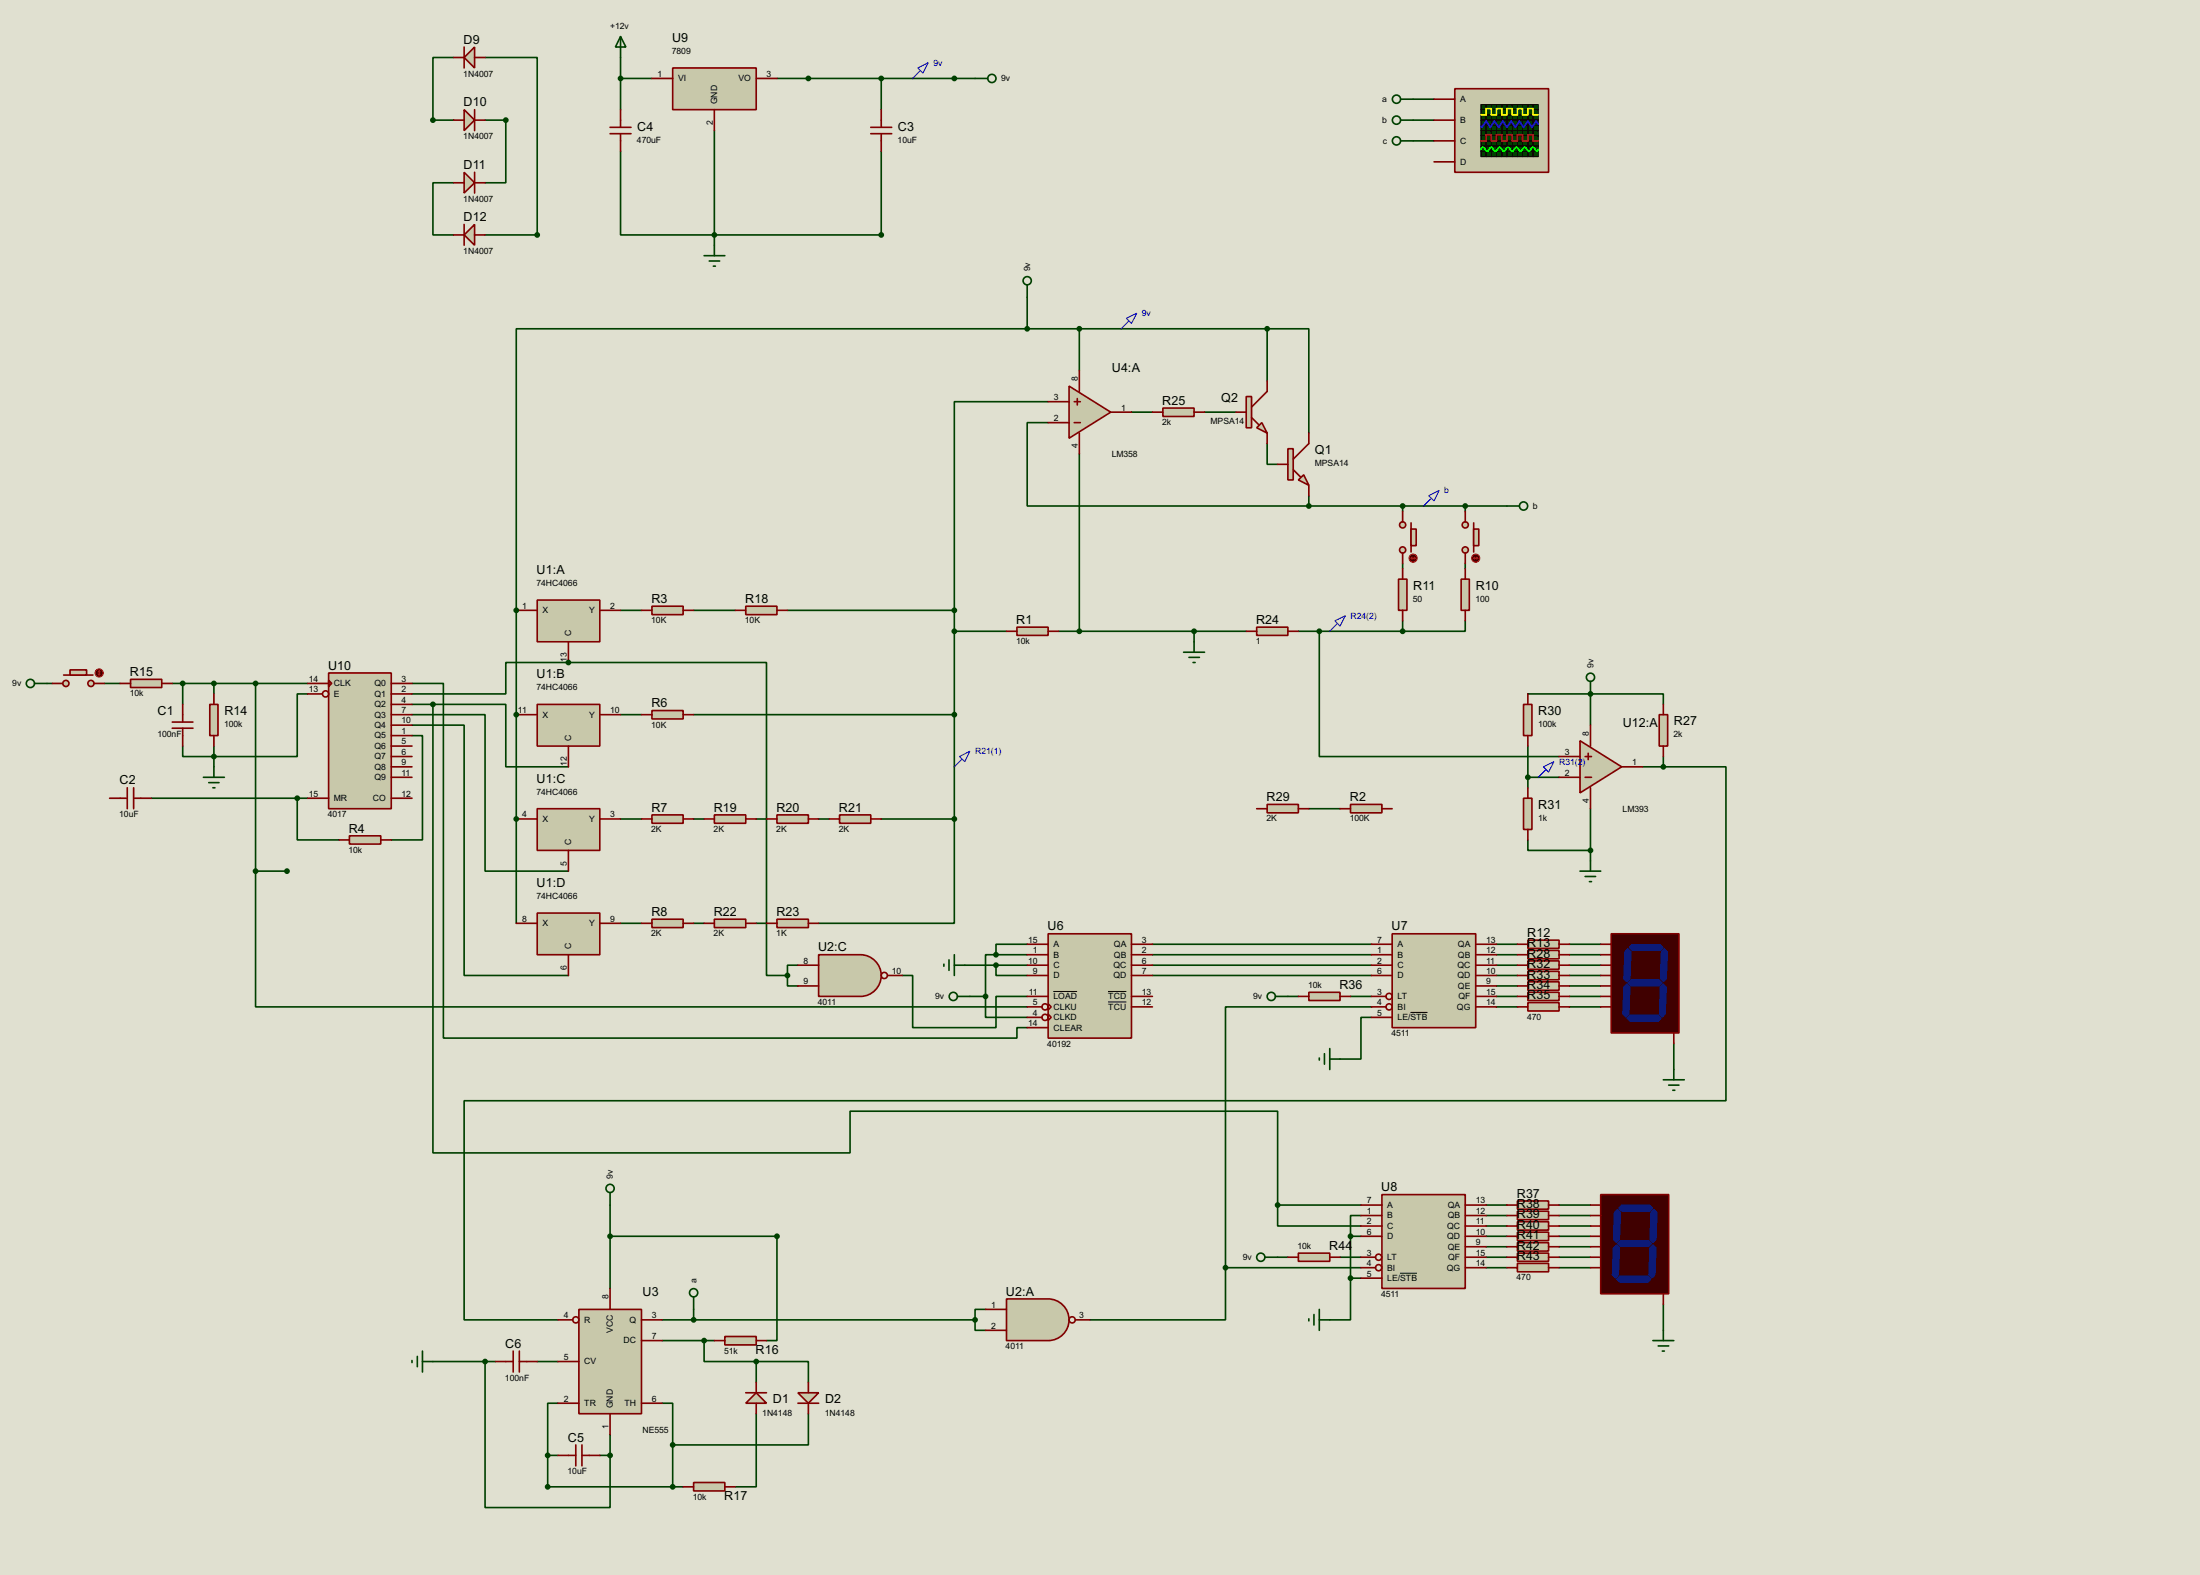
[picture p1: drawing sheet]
<svg xmlns="http://www.w3.org/2000/svg" width="536mm" height="383mm" viewBox="0 0 536 383" stroke-linecap="round" stroke-linejoin="round" font-family="sans-serif">
<path d="M0 0h535.9v383.5h-535.9z" fill="#e0e0d0"/>
<g fill="none" stroke="#004000" stroke-width=".4">
<path d="M110.5 14h-5v15.3h5M118.2 14h12.7v43.2h-12.7M151.2 19.1h7.6M151.2 14v12.7M189.3 19.1h48.2M214.7 19.1v7.6M118.2 29.3h5v15.2h-5M151.2 36.9v20.3h63.5v-20.3M174 31.8v27.9M344.2 29.3h5.1M344.2 24.2h5.1M344.2 34.3h5.1"/>
<path d="M110.5 44.5h-5v12.7h5M308.7 92.8v-12.7h10.1v25.4M308.7 108v5.1h2.5M318.8 120.7v2.5M290.9 153.7v2.6"/>
</g>
<circle cx="125.8" cy="148.6" r=".2" fill="#004000"/>
<path d="M125.8 148.6v25.4" fill="none" stroke="#004000" stroke-width=".4"/>
<circle cx="125.8" cy="174" r=".2" fill="#004000"/>
<path d="M125.8 174v50.8" fill="none" stroke="#004000" stroke-width=".4"/>
<circle cx="125.8" cy="199.4" r=".2" fill="#004000"/>
<g fill="none" stroke="#004000" stroke-width=".4">
<path d="M293.4 100.4h7.6M151.2 148.6h5.1M257.9 153.7h45.7M11.5 166.4h1.3M25.5 166.4h3.8M52.1 166.4v2.6M75 169h-2.6v15.2h-27.9v-2.5M100.4 166.4h7.6v86.4h139.7v-2.6h2.5M100.4 174h17.8v38.1h20.3M100.4 176.6h12.7v60.9h25.4M151.2 174h5.1M169 174h63.5"/>
<path d="M387.4 169v7.6M52.1 181.7v5M151.2 199.4h5.1M318.8 196.9h7.6M372.2 181.7v10.1M387.4 196.9v12.7M372.2 204.5v2.6h15.2M151.2 224.8h5.1"/>
</g>
<circle cx="387.4" cy="169" r=".2" fill="#004000"/>
<g fill="none" stroke="#004000" stroke-width=".4">
<path d="M250.2 72.4v7.7M250.2 80.1h-124.4v68.5M250.2 80.1h58.5M255.3 97.8h-22.8v50.8M262.9 80.1v10.1M255.3 102.9h-5.1v20.3h116.9M262.9 110.5v43.2M275.6 100.4h5.1M341.7 123.2v1.3M341.7 137.2v1.3M356.9 123.2v1.3M356.9 137.2v1.3"/>
<path d="M169 148.6h10.1M191.8 148.6h40.7M232.5 153.7h12.7M232.5 148.6v50.8M316.3 153.7h25.4M321.4 153.7v30.5h58.4M341.7 151.2v2.5M356.9 151.2v2.5h-15.2M42 166.4h33M44.5 166.4v5.1M62.3 166.4v45.7M100.4 179.1h2.5v25.4h-7.6"/>
<path d="M100.4 171.5h5.1M105.5 171.5h17.7v15.2h15.3M105.5 171.5v109.2h101.6v-10.1h104.1v22.8M138.5 161.3h-15.3v7.7h-22.8M372.2 169h33v2.5M36.9 194.4h38.1M72.4 194.4v10.1h10.2M169 199.4h2.5M184.2 199.4h2.5M199.4 199.4h2.6M214.7 199.4h17.8M232.5 199.4v25.4h-33.1"/>
<path d="M372.2 189.3h7.6M400.1 186.7h5.1M405.2 186.7h15.2v81.3h-307.3v53.4h22.8M405.2 184.2v2.5M62.3 212.1v33.1h187.9M62.3 212.1h7.6M169 224.8h2.5M184.2 224.8h2.5M219.8 237.5h2.5v12.7h20.3v-7.6h7.6M235 235h15.2M242.6 235v2.5h7.6M242.6 232.5h-2.5v10.1"/>
<path d="M242.6 232.5h7.6M250.2 229.9h-7.6v2.6M280.7 229.9h53.4M280.7 232.5h53.4M280.7 235h53.4M280.7 237.5h53.4M364.5 229.9h5.1M364.5 232.5h5.1M364.5 235h5.1M364.5 237.5h5.1M382.3 229.9h7.6M382.3 232.5h7.6"/>
<path d="M382.3 235h7.6M382.3 237.5h7.6M236.3 242.6h3.8M240.1 242.6v5.1h10.1M313.7 242.6h2.6M329 242.6h5.1M334.1 247.7h-2.6v10.2h-5.1M334.1 245.2h-35.6v63.5M364.5 240.1h5.1M364.5 242.6h5.1M364.5 245.2h5.1M382.3 240.1h7.6"/>
<path d="M382.3 242.6h7.6M382.3 245.2h7.6M407.7 254.1v6.3M148.6 293.4v20.3M311.2 293.4v5.1h20.3M311.2 293.4h20.3M331.5 296h-2.5v5M362 293.4h5.1M362 296h5.1M362 298.5h5.1M379.8 293.4h7.6M379.8 296h7.6"/>
<path d="M379.8 298.5h7.6M148.6 301h40.7v25.4h-2.6M169 318.8v2.6M240.1 318.8h-2.6v2.6M298.5 308.7v12.7h-33M298.5 308.7h33M311.2 306.1h2.5M326.4 306.1h5.1M329 311.2v10.2h-5.1M329 301h2.5M329 301v10.2M329 311.2h2.5"/>
<path d="M362 301h5.1M362 303.6h5.1M362 306.1h5.1M362 308.7h5.1M379.8 301h7.6M379.8 303.6h7.6M379.8 306.1h7.6M379.8 308.7h7.6M405.2 317.6v6.3M105.5 331.5h15.2M118.2 331.5v35.6h30.4v-12.7M130.9 331.5h5"/>
<path d="M161.3 326.4h12.7M161.3 321.4h76.2M171.5 326.4v5.1h12.7M184.2 331.5h12.7v5.1M184.2 331.5v5.1M237.5 321.4v2.5h2.6M133.4 354.4h2.5M133.4 354.4v7.6h33M135.9 341.7h-2.5v12.7M146.1 354.4h2.5M148.6 349.3v5.1M161.3 341.7h2.6v10.1"/>
<path d="M163.9 351.8v10.2M184.2 344.2v17.8h-5.1M196.9 344.2v7.6h-33"/>
</g>
<circle cx="138.5" cy="161.3" r=".2" fill="#004000"/>
<g fill="none" stroke="#004000" stroke-width=".4">
<path d="M151.2 8.9l1.3 2.6h-2.6zM151.2 8.9v5.1M237.5 19.1h3.1M174 59.7v2.6M171.5 62.3h5.1M172.8 63.6h2.5M173.8 64.8h.5M138.5 161.3h48.2v76.2h5.1M191.8 237.5v2.6h2.6M194.4 235h-2.6v2.5"/>
<circle cx="241.6" cy="19.1" r="1"/>
</g>
<path d="M148.6 32.6h5.1M148.6 31h5.1M151.2 26.7v4.3M151.2 32.6v4.3M212.1 32.6h5.1M212.1 31h5.1M214.7 26.7v4.3M214.7 32.6v4.3" fill="none" stroke="#800000" stroke-width=".4"/>
<g fill="#004000" stroke="#004000" stroke-width=".4">
<circle cx="196.9" cy="19.1" r=".5"/>
<circle cx="214.6" cy="19.1" r=".5"/>
<circle cx="214.6" cy="57.2" r=".5"/>
<circle cx="151.1" cy="19.1" r=".5"/>
<circle cx="232.4" cy="19.1" r=".5"/>
</g>
<path d="M223.6 16.6l2.5-1.3-1.3 2.5zM224.1 17.3l-1.8 1.8" fill="none" stroke="#0000c0" stroke-width=".24"/>
<path d="M115.6 11.5v5.1l-2.5-2.6z" fill="#c8c8aa" stroke="#800000" stroke-width=".4"/>
<path d="M110.5 14h2.6M113.1 11.5v5.1M115.6 14h2.6" fill="none" stroke="#800000" stroke-width=".4"/>
<path d="M113.1 26.7l2.5 2.6-2.5 2.5z" fill="#c8c8aa" stroke="#800000" stroke-width=".4"/>
<path d="M110.5 29.3h2.6M115.6 26.7v5.1M115.6 29.3h2.6" fill="none" stroke="#800000" stroke-width=".4"/>
<path d="M113.1 42l2.5 2.5-2.5 2.5z" fill="#c8c8aa" stroke="#800000" stroke-width=".4"/>
<path d="M110.5 44.5h2.6M115.6 42v5M115.6 44.5h2.6" fill="none" stroke="#800000" stroke-width=".4"/>
<path d="M113.1 57.2l2.5-2.5v5z" fill="#c8c8aa" stroke="#800000" stroke-width=".4"/>
<path d="M110.5 57.2h2.6M113.1 54.7v5M115.6 57.2h2.6" fill="none" stroke="#800000" stroke-width=".4"/>
<g fill="#004000" stroke="#004000" stroke-width=".4">
<circle cx="123.2" cy="29.3" r=".5"/>
<circle cx="130.8" cy="57.2" r=".5"/>
<circle cx="105.4" cy="29.3" r=".5"/>
</g>
<path d="M163.9 16.6h20.3v10.1h-20.3z" fill="#c8c8aa" stroke="#800000" stroke-width=".4"/>
<path d="M158.8 19.1h5.1M184.2 19.1h5.1M174 26.7v5.1" fill="none" stroke="#800000" stroke-width=".4"/>
<circle cx="174" cy="57.2" r=".5" fill="#004000" stroke="#004000" stroke-width=".4"/>
<path d="M354.4 21.6h22.8v20.4h-22.8z" fill="#c8c8aa" stroke="#800000" stroke-width=".4"/>
<path d="M360.7 25.5h14v12.7h-14z" fill="#003000" stroke="#000" stroke-width=".25"/>
<g fill="none" stroke="#000" stroke-width=".24">
<path d="M360.7 29.3h14M360.7 26.7h14M360.7 28h14M360.7 30.5h14M360.7 33.1h14M360.7 34.3h14M360.7 35.6h14M360.7 36.9h14M360.7 31.8h14M362 25.5v12.7M363.3 25.5v12.7M364.5 25.5v12.7"/>
<path d="M365.8 25.5v12.7M367.1 25.5v12.7M368.4 25.5v12.7M369.6 25.5v12.7M370.9 25.5v12.7M372.2 25.5v12.7M373.4 25.5v12.7"/>
</g>
<path d="M360.7 28h1.3v-1.5h1.3v1.5h1.2v-1.5h1.3v1.5h1.3v-1.5h1.3v1.5h1.2v-1.5h1.3v1.5h1.3v-1.5h1.2v1.5h1.3" fill="none" stroke="#ff0" stroke-width=".4"/>
<path d="M360.7 34.3h1.3v-1.5h1.3v1.5h1.2v-1.5h1.3v1.5h1.3v-1.5h1.3v1.5h1.2v-1.5h1.3v1.5h1.3v-1.5h1.2v1.5h1.3" fill="none" stroke="#f00" stroke-width=".4"/>
<path d="M374.7 30.3l-.5-.8-1 1.5-1-1.5-1.1 1.5-1-1.5-1 1.5-1-1.5-1 1.5-1-1.5-1 1.5-1.1-1.5-1 1.5-1-1.5-1 1.5-.3-.2" fill="none" stroke="#00f" stroke-width=".4"/>
<path d="M360.7 36.4l.3-.4a.6 .6 0 0 1 .8 .5l.5 .4 .4-.4a.58 .58 0 0 1 .6-.6 .58 .58 0 0 1 .5 .6l.5 .4 .5-.5a.54 .54 0 0 1 .7-.4l.2 .2a.58 .58 0 0 0 .6 .7 .58 .58 0 0 0 .6-.7l.4-.3 .5 .5a.54 .54 0 0 0 .8 .3l.2-.2a.58 .58 0 0 1 .6-.6 .58 .58 0 0 1 .5 .6l.5 .4 .5-.5a.54 .54 0 0 1 .7-.4l.8 .9 1-1 1.1 1 .2-.5" fill="none" stroke="#0f0" stroke-width=".4"/>
<path d="M349.3 24.2h5.1M349.3 29.3h5.1M349.3 34.3h5.1M349.3 39.4h5.1" fill="none" stroke="#800000" stroke-width=".4"/>
<g fill="none" stroke="#004000" stroke-width=".4">
<path d="M341.2 24.2h3M341.2 29.3h3M367.1 123.2h3M288.3 158.8h5.1M290.9 156.3v2.5M289.6 160.1h2.6M290.6 161.3h.5"/>
<circle cx="340.1" cy="29.3" r="1"/>
<circle cx="340.1" cy="24.2" r="1"/>
<circle cx="371.1" cy="123.2" r="1"/>
</g>
<path d="M247.7 152.7h7.6v2h-7.6z" fill="#c8c8aa" stroke="#800000" stroke-width=".4"/>
<path d="M245.2 153.7h2.5M255.3 153.7h2.6M26.7 194.4h4.3M31 191.8v5.1M32.6 191.8v5.1M32.6 194.4h4.3" fill="none" stroke="#800000" stroke-width=".4"/>
<circle cx="290.8" cy="153.7" r=".5" fill="#004000" stroke="#004000" stroke-width=".4"/>
<g fill="none" stroke="#004000" stroke-width=".4">
<path d="M341.2 34.3h3"/>
<circle cx="340.1" cy="34.3" r="1"/>
</g>
<path d="M316.3 116.9l1.3-1.3 1.2 2.6z" fill="#c8c8aa" stroke="#800000" stroke-width=".4"/>
<path d="M313.7 109.3h1.3v7.6h-1.3z" fill="#c8c8aa" stroke="#800000" stroke-width=".4"/>
<path d="M311.2 113.1h2.5M315 114.4l1.8 1.7M318.8 105.5v2.5l-3.8 3.8M318.8 118.2v2.5" fill="none" stroke="#800000" stroke-width=".4"/>
<path d="M306.1 104.2l1.3-1.3 1.3 2.6z" fill="#c8c8aa" stroke="#800000" stroke-width=".4"/>
<path d="M303.6 96.6h1.3v7.6h-1.3z" fill="#c8c8aa" stroke="#800000" stroke-width=".4"/>
<path d="M308.7 92.8v2.5l-3.8 3.8M301 100.4h2.6M304.9 101.7l1.7 1.7M308.7 105.5v2.5" fill="none" stroke="#800000" stroke-width=".4"/>
<g fill="#004000" stroke="#004000" stroke-width=".4">
<circle cx="308.6" cy="80.1" r=".5"/>
<circle cx="318.8" cy="123.2" r=".5"/>
</g>
<path d="M130.9 146.1h15.2v10.2h-15.2z" fill="#c8c8aa" stroke="#800000" stroke-width=".4"/>
<path d="M125.8 148.6h5.1M138.5 156.3v5M146.1 148.6h5.1" fill="none" stroke="#800000" stroke-width=".4"/>
<path d="M130.9 171.5h15.2v10.2h-15.2z" fill="#c8c8aa" stroke="#800000" stroke-width=".4"/>
<path d="M125.8 174h5.1M146.1 174h5.1M138.5 181.7v5" fill="none" stroke="#800000" stroke-width=".4"/>
<path d="M130.9 196.9h15.2v10.2h-15.2z" fill="#c8c8aa" stroke="#800000" stroke-width=".4"/>
<path d="M125.8 199.4h5.1M146.1 199.4h5.1M138.5 207.1v5" fill="none" stroke="#800000" stroke-width=".4"/>
<path d="M130.9 222.3h15.2v10.2h-15.2z" fill="#c8c8aa" stroke="#800000" stroke-width=".4"/>
<path d="M125.8 224.8h5.1M138.5 232.5v5M146.1 224.8h5.1" fill="none" stroke="#800000" stroke-width=".4"/>
<g fill="#004000" stroke="#004000" stroke-width=".4">
<circle cx="125.7" cy="148.6" r=".5"/>
<circle cx="125.7" cy="174" r=".5"/>
<circle cx="125.7" cy="199.4" r=".5"/>
</g>
<path d="M158.8 147.6h7.6v2.1h-7.6z" fill="#c8c8aa" stroke="#800000" stroke-width=".4"/>
<path d="M156.3 148.6h2.5M166.4 148.6h2.6" fill="none" stroke="#800000" stroke-width=".4"/>
<path d="M158.8 173h7.6v2.1h-7.6z" fill="#c8c8aa" stroke="#800000" stroke-width=".4"/>
<path d="M156.3 174h2.5M166.4 174h2.6" fill="none" stroke="#800000" stroke-width=".4"/>
<path d="M158.8 198.4h7.6v2.1h-7.6z" fill="#c8c8aa" stroke="#800000" stroke-width=".4"/>
<path d="M156.3 199.4h2.5M166.4 199.4h2.6" fill="none" stroke="#800000" stroke-width=".4"/>
<path d="M158.8 223.8h7.6v2.1h-7.6z" fill="#c8c8aa" stroke="#800000" stroke-width=".4"/>
<path d="M156.3 224.8h2.5M166.4 224.8h2.6" fill="none" stroke="#800000" stroke-width=".4"/>
<circle cx="232.4" cy="174" r=".5" fill="#004000" stroke="#004000" stroke-width=".4"/>
<g fill="none" stroke="#004000" stroke-width=".4">
<path d="M8.4 166.4h3.1"/>
<circle cx="7.4" cy="166.4" r="1"/>
</g>
<path d="M255.3 227.4h20.3v25.4h-20.3z" fill="#c8c8aa" stroke="#800000" stroke-width=".4"/>
<g fill="none" stroke="#800000" stroke-width=".4">
<path d="M250.2 229.9h5.1M250.2 232.5h5.1M250.2 235h5.1M250.2 237.5h5.1M275.6 229.9h5.1M275.6 232.5h5.1M275.6 235h5.1M275.6 237.5h5.1M250.2 242.6h5.1M250.2 250.2h5.1M250.2 245.2h3.6M250.2 247.7h3.6"/>
<path d="M255.3 244.4l.8 .8-.8 .7zM255.3 246.9l.8 .8-.8 .8zM275.6 242.6h5.1M275.6 245.2h5.1"/>
<circle cx="254.5" cy="247.7" r=".75"/>
<circle cx="254.5" cy="245.2" r=".75"/>
</g>
<path d="M256.6 241.4h5.8M269.9 241.4h4.5M269.9 244h4.5" fill="none" stroke="#000" stroke-width=".24"/>
<path d="M80.1 163.9h15.2v33h-15.2z" fill="#c8c8aa" stroke="#800000" stroke-width=".4"/>
<g fill="none" stroke="#800000" stroke-width=".4">
<path d="M75 166.4h5.1M75 169h3.5M80.1 165.7l.7 .7-.7 .8zM95.3 166.4h5.1M95.3 169h5.1M95.3 171.5h5.1M95.3 174h5.1M95.3 176.6h5.1M95.3 179.1h5.1M75 194.4h5.1M95.3 194.4h5.1M95.3 181.7h5.1"/>
<path d="M95.3 184.2h5.1M95.3 186.7h5.1M95.3 189.3h5.1"/>
<circle cx="79.3" cy="169" r=".75"/>
</g>
<g fill="#c8c8aa" stroke="#800000" stroke-width=".4">
<circle cx="22.1" cy="166.4" r=".75"/>
<circle cx="16" cy="166.4" r=".75"/>
</g>
<path d="M15.5 164.4h7.2" fill="none" stroke="#800000" stroke-width=".4"/>
<path d="M17.1 163.1h4v1.3h-4z" fill="#c8c8aa" stroke="#800000" stroke-width=".4"/>
<path d="M12.8 166.4h2.5M22.9 166.4h2.6" fill="none" stroke="#800000" stroke-width=".4"/>
<circle cx="24.1" cy="163.9" r="1" fill="#400000" stroke="#f00" stroke-width=".24"/>
<path d="M23.9 164.1l.3 .3M24.2 163.4v1M24.2 163.4l-.3 .2M24.2 163.4l.2 .2M24.4 164.1l-.2 .3" fill="none" stroke="#f00" stroke-width=".24"/>
<path d="M51.1 171.5h2v7.6h-2z" fill="#c8c8aa" stroke="#800000" stroke-width=".4"/>
<path d="M52.1 169v2.5M52.1 179.1v2.6" fill="none" stroke="#800000" stroke-width=".4"/>
<path d="M49.6 189.3h5.1M50.9 190.6h2.5M51.9 191.8h.5M52.1 186.7v2.6" fill="none" stroke="#004000" stroke-width=".4"/>
<circle cx="52.1" cy="184.2" r=".5" fill="#004000" stroke="#004000" stroke-width=".4"/>
<path d="M31.8 165.4h7.6v2h-7.6z" fill="#c8c8aa" stroke="#800000" stroke-width=".4"/>
<path d="M29.3 166.4h2.5M39.4 166.4h2.6M42 175.8h5M42 177.3h5M44.5 171.5v4.3M44.5 177.3v4.4" fill="none" stroke="#800000" stroke-width=".4"/>
<circle cx="52.1" cy="166.4" r=".5" fill="#004000" stroke="#004000" stroke-width=".4"/>
<path d="M306.1 152.7h7.6v2h-7.6z" fill="#c8c8aa" stroke="#800000" stroke-width=".4"/>
<path d="M303.6 153.7h2.5M313.7 153.7h2.6" fill="none" stroke="#800000" stroke-width=".4"/>
<path d="M283.3 99.4h7.6v2h-7.6z" fill="#c8c8aa" stroke="#800000" stroke-width=".4"/>
<path d="M280.7 100.4h2.6M290.9 100.4h2.5" fill="none" stroke="#800000" stroke-width=".4"/>
<g fill="#004000" stroke="#004000" stroke-width=".4">
<circle cx="262.9" cy="80.1" r=".5"/>
<circle cx="262.9" cy="153.7" r=".5"/>
</g>
<path d="M329 195.9h7.6v2h-7.6z" fill="#c8c8aa" stroke="#800000" stroke-width=".4"/>
<path d="M326.4 196.9h2.6M336.6 196.9h2.5" fill="none" stroke="#800000" stroke-width=".4"/>
<path d="M308.7 195.9h7.6v2h-7.6z" fill="#c8c8aa" stroke="#800000" stroke-width=".4"/>
<path d="M306.1 196.9h2.6M316.3 196.9h2.5" fill="none" stroke="#800000" stroke-width=".4"/>
<path d="M384.9 180.4l10.1 6.3-10.1 6.4z" fill="#c8c8aa" stroke="#800000" stroke-width=".4"/>
<path d="M387.4 176.6v5.1M379.8 189.3h5.1M379.8 184.2h5.1M386.1 189.3h1.6M386.1 184.2h1.6M386.9 183.4v1.6M387.4 191.8v5.1M395 186.7h5.1" fill="none" stroke="#800000" stroke-width=".4"/>
<path d="M404.2 174h2v7.7h-2z" fill="#c8c8aa" stroke="#800000" stroke-width=".4"/>
<path d="M405.2 171.5v2.5M405.2 181.7v2.5" fill="none" stroke="#800000" stroke-width=".4"/>
<g fill="none" stroke="#004000" stroke-width=".4">
<path d="M387.4 165.9v3.1M384.9 212.1h5M386.1 213.4h2.6M387.2 214.7h.5M387.4 209.6v2.5"/>
<circle cx="387.4" cy="164.9" r="1"/>
</g>
<path d="M371.1 171.5h2.1v7.6h-2.1z" fill="#c8c8aa" stroke="#800000" stroke-width=".4"/>
<path d="M372.2 169v2.5M372.2 179.1v2.6" fill="none" stroke="#800000" stroke-width=".4"/>
<path d="M371.1 194.4h2.1v7.6h-2.1z" fill="#c8c8aa" stroke="#800000" stroke-width=".4"/>
<path d="M372.2 191.8v2.6M372.2 202v2.5" fill="none" stroke="#800000" stroke-width=".4"/>
<g fill="#004000" stroke="#004000" stroke-width=".4">
<circle cx="372.1" cy="189.3" r=".5"/>
<circle cx="387.4" cy="207.1" r=".5"/>
<circle cx="387.4" cy="169" r=".5"/>
</g>
<path d="M325.2 151.2l2.5-1.3-1.3 2.6zM325.7 151.9l-1.8 1.8M376 186.7l2.5-1.2-1.3 2.5zM376.5 187.5l-1.8 1.8" fill="none" stroke="#0000c0" stroke-width=".24"/>
<path d="M355.9 141h2v7.6h-2z" fill="#c8c8aa" stroke="#800000" stroke-width=".4"/>
<path d="M356.9 138.5v2.5M356.9 148.6v2.6" fill="none" stroke="#800000" stroke-width=".4"/>
<g fill="#c8c8aa" stroke="#800000" stroke-width=".4">
<circle cx="341.6" cy="133.9" r=".75"/>
<circle cx="341.6" cy="127.8" r=".75"/>
</g>
<path d="M343.7 127.3v7.1" fill="none" stroke="#800000" stroke-width=".4"/>
<path d="M343.7 128.8h1.3v4.1h-1.3z" fill="#c8c8aa" stroke="#800000" stroke-width=".4"/>
<path d="M341.7 124.5v2.6M341.7 134.7v2.5" fill="none" stroke="#800000" stroke-width=".4"/>
<circle cx="344.2" cy="135.9" r="1" fill="#400000" stroke="#f00" stroke-width=".24"/>
<path d="M343.7 135.9h1M343.7 135.9l.3 .3M344 135.7l-.3 .2M344.5 135.7l.2 .2M344.7 135.9l-.2 .3" fill="none" stroke="#f00" stroke-width=".24"/>
<g fill="#c8c8aa" stroke="#800000" stroke-width=".4">
<circle cx="356.9" cy="133.9" r=".75"/>
<circle cx="356.9" cy="127.8" r=".75"/>
</g>
<path d="M359 127.3v7.1" fill="none" stroke="#800000" stroke-width=".4"/>
<path d="M359 128.8h1.2v4.1h-1.2z" fill="#c8c8aa" stroke="#800000" stroke-width=".4"/>
<path d="M356.9 124.5v2.6M356.9 134.7v2.5" fill="none" stroke="#800000" stroke-width=".4"/>
<circle cx="359.4" cy="135.9" r="1" fill="#400000" stroke="#f00" stroke-width=".24"/>
<path d="M359 135.9h1M359 135.9l.2 .3M359.2 135.7l-.2 .2M359.7 135.7l.3 .2M360 135.9l-.3 .3" fill="none" stroke="#f00" stroke-width=".24"/>
<circle cx="356.9" cy="123.2" r=".5" fill="#004000" stroke="#004000" stroke-width=".4"/>
<path d="M340.7 141h2v7.6h-2z" fill="#c8c8aa" stroke="#800000" stroke-width=".4"/>
<path d="M341.7 138.5v2.5M341.7 148.6v2.6" fill="none" stroke="#800000" stroke-width=".4"/>
<g fill="#004000" stroke="#004000" stroke-width=".4">
<circle cx="341.6" cy="153.7" r=".5"/>
<circle cx="341.6" cy="123.2" r=".5"/>
</g>
<path d="M348 120.7l2.6-1.3-1.3 2.6zM348.5 121.5l-1.7 1.7" fill="none" stroke="#0000c0" stroke-width=".24"/>
<path d="M339.1 227.4h20.4v22.8h-20.4z" fill="#c8c8aa" stroke="#800000" stroke-width=".4"/>
<g fill="none" stroke="#800000" stroke-width=".4">
<path d="M334.1 229.9h5M334.1 232.5h5M334.1 235h5M334.1 237.5h5M359.5 229.9h5M359.5 232.5h5M359.5 235h5M359.5 237.5h5M334.1 242.6h3.5M334.1 245.2h3.5M334.1 247.7h5M359.5 242.6h5"/>
<path d="M359.5 245.2h5M359.5 240.1h5"/>
<circle cx="338.3" cy="245.2" r=".75"/>
<circle cx="338.3" cy="242.6" r=".75"/>
</g>
<path d="M343.6 246.5h4.1" fill="none" stroke="#000" stroke-width=".24"/>
<path d="M392.5 227.4h16.5v24.1h-16.5z" fill="#400000" stroke="#800000" stroke-width=".4"/>
<g fill="#0c1a78" stroke="#0c1a78" stroke-width=".24">
<path d="M396.8 230.7l.8-.8h6.8l.8 .8-.8 .7h-6.8z" fill-rule="evenodd"/>
<path d="M405.4 230.9l.8 .8-.3 6.6-.7 .8-.8-.8 .3-6.6z" fill-rule="evenodd"/>
<path d="M396.5 239.3l.8-.7h6.9l.7 .7-.7 .8h-6.9z" fill-rule="evenodd"/>
<path d="M396.5 230.9l.8 .8-.2 6.6-.8 .8-.8-.8 .3-6.6z" fill-rule="evenodd"/>
<path d="M404.4 240.3l.8-.7 .7 .7-.2 6.6-.8 .8-.7-.8z" fill-rule="evenodd"/>
<path d="M396.3 248l.8-.8h6.8l.8 .8-.8 .7h-6.8z" fill-rule="evenodd"/>
<path d="M395.5 240.3l.8-.7 .8 .7-.3 6.6-.8 .8-.7-.8z" fill-rule="evenodd"/>
</g>
<path d="M389.9 229.9h2.6M389.9 232.5h2.6M389.9 235h2.6M389.9 237.5h2.6M389.9 240.1h2.6M389.9 242.6h2.6M389.9 245.2h2.6M407.7 251.5v2.6" fill="none" stroke="#800000" stroke-width=".4"/>
<path d="M372.2 228.9h7.6v2h-7.6z" fill="#c8c8aa" stroke="#800000" stroke-width=".4"/>
<path d="M369.6 229.9h2.6M379.8 229.9h2.5" fill="none" stroke="#800000" stroke-width=".4"/>
<path d="M405.2 262.9h5.1M406.5 264.2h2.5M407.5 265.5h.5M407.7 260.4v2.5" fill="none" stroke="#004000" stroke-width=".4"/>
<path d="M372.2 231.4h7.6v2.1h-7.6z" fill="#c8c8aa" stroke="#800000" stroke-width=".4"/>
<path d="M369.6 232.5h2.6M379.8 232.5h2.5" fill="none" stroke="#800000" stroke-width=".4"/>
<path d="M372.2 234h7.6v2h-7.6z" fill="#c8c8aa" stroke="#800000" stroke-width=".4"/>
<path d="M369.6 235h2.6M379.8 235h2.5" fill="none" stroke="#800000" stroke-width=".4"/>
<path d="M372.2 236.5h7.6v2.1h-7.6z" fill="#c8c8aa" stroke="#800000" stroke-width=".4"/>
<path d="M369.6 237.5h2.6M379.8 237.5h2.5" fill="none" stroke="#800000" stroke-width=".4"/>
<path d="M372.2 239.1h7.6v2h-7.6z" fill="#c8c8aa" stroke="#800000" stroke-width=".4"/>
<path d="M369.6 240.1h2.6M379.8 240.1h2.5" fill="none" stroke="#800000" stroke-width=".4"/>
<path d="M372.2 241.6h7.6v2h-7.6z" fill="#c8c8aa" stroke="#800000" stroke-width=".4"/>
<path d="M369.6 242.6h2.6M379.8 242.6h2.5" fill="none" stroke="#800000" stroke-width=".4"/>
<path d="M372.2 244.1h7.6v2.1h-7.6z" fill="#c8c8aa" stroke="#800000" stroke-width=".4"/>
<path d="M369.6 245.2h2.6M379.8 245.2h2.5" fill="none" stroke="#800000" stroke-width=".4"/>
<g fill="none" stroke="#004000" stroke-width=".4">
<path d="M310.7 242.6h3M321.4 257.6v.5M322.6 256.6v2.5M323.9 257.9h2.5M323.9 255.3v5.1"/>
<circle cx="309.6" cy="242.6" r="1"/>
</g>
<path d="M318.8 241.6h7.6v2h-7.6z" fill="#c8c8aa" stroke="#800000" stroke-width=".4"/>
<path d="M316.3 242.6h2.5M326.4 242.6h2.6" fill="none" stroke="#800000" stroke-width=".4"/>
<path d="M336.6 290.9h20.3v22.8h-20.3z" fill="#c8c8aa" stroke="#800000" stroke-width=".4"/>
<g fill="none" stroke="#800000" stroke-width=".4">
<path d="M331.5 293.4h5.1M331.5 296h5.1M331.5 298.5h5.1M356.9 293.4h5.1M356.9 296h5.1M356.9 298.5h5.1M331.5 301h5.1M331.5 306.1h3.6M331.5 308.7h3.6M331.5 311.2h5.1M356.9 301h5.1M356.9 306.1h5.1"/>
<path d="M356.9 308.7h5.1M356.9 303.6h5.1"/>
<circle cx="335.8" cy="308.7" r=".75"/>
<circle cx="335.8" cy="306.1" r=".75"/>
</g>
<path d="M341 310h4.2" fill="none" stroke="#000" stroke-width=".24"/>
<path d="M389.9 290.9h16.6v24.1h-16.6z" fill="#400000" stroke="#800000" stroke-width=".4"/>
<g fill="#0c1a78" stroke="#0c1a78" stroke-width=".24">
<path d="M394.3 294.2l.7-.8h6.9l.7 .8-.7 .7h-6.9z" fill-rule="evenodd"/>
<path d="M402.9 294.4l.8 .8-.3 6.6-.8 .8-.7-.8 .2-6.6z" fill-rule="evenodd"/>
<path d="M394 302.8l.8-.7h6.8l.8 .7-.8 .8h-6.8z" fill-rule="evenodd"/>
<path d="M393.2 295.2l.8-.8 .8 .8-.3 6.6-.7 .8-.8-.8z" fill-rule="evenodd"/>
<path d="M401.9 303.8l.7-.7 .8 .7-.2 6.6-.8 .8-.8-.8z" fill-rule="evenodd"/>
<path d="M394.5 310.7h6.9l.7 .8-.7 .7h-6.9l-.7-.7z" fill-rule="evenodd"/>
<path d="M393 303.8l.8-.7 .7 .7-.2 6.6-.8 .8-.8-.8z" fill-rule="evenodd"/>
</g>
<path d="M387.4 293.4h2.5M387.4 296h2.5M387.4 298.5h2.5M387.4 301h2.5M387.4 303.6h2.5M387.4 306.1h2.5M387.4 308.7h2.5M405.2 315v2.6" fill="none" stroke="#800000" stroke-width=".4"/>
<path d="M369.6 292.4h7.6v2h-7.6z" fill="#c8c8aa" stroke="#800000" stroke-width=".4"/>
<path d="M367.1 293.4h2.5M377.2 293.4h2.6" fill="none" stroke="#800000" stroke-width=".4"/>
<path d="M402.6 326.4h5.1M403.9 327.7h2.6M404.9 329h.5M405.2 323.9v2.5" fill="none" stroke="#004000" stroke-width=".4"/>
<path d="M369.6 294.9h7.6v2.1h-7.6z" fill="#c8c8aa" stroke="#800000" stroke-width=".4"/>
<path d="M367.1 296h2.5M377.2 296h2.6" fill="none" stroke="#800000" stroke-width=".4"/>
<path d="M369.6 297.5h7.6v2h-7.6z" fill="#c8c8aa" stroke="#800000" stroke-width=".4"/>
<path d="M367.1 298.5h2.5M377.2 298.5h2.6" fill="none" stroke="#800000" stroke-width=".4"/>
<path d="M369.6 300h7.6v2.1h-7.6z" fill="#c8c8aa" stroke="#800000" stroke-width=".4"/>
<path d="M367.1 301h2.5M377.2 301h2.6" fill="none" stroke="#800000" stroke-width=".4"/>
<path d="M369.6 302.6h7.6v2h-7.6z" fill="#c8c8aa" stroke="#800000" stroke-width=".4"/>
<path d="M367.1 303.6h2.5M377.2 303.6h2.6" fill="none" stroke="#800000" stroke-width=".4"/>
<path d="M369.6 305.1h7.6v2h-7.6z" fill="#c8c8aa" stroke="#800000" stroke-width=".4"/>
<path d="M367.1 306.1h2.5M377.2 306.1h2.6" fill="none" stroke="#800000" stroke-width=".4"/>
<path d="M369.6 307.6h7.6v2.1h-7.6z" fill="#c8c8aa" stroke="#800000" stroke-width=".4"/>
<path d="M367.1 308.7h2.5M377.2 308.7h2.6" fill="none" stroke="#800000" stroke-width=".4"/>
<g fill="none" stroke="#004000" stroke-width=".4">
<path d="M308.2 306.1h3M321.4 318.8v5.1M318.8 321.1v.5M320.1 320.1v2.5M321.4 321.4h2.5"/>
<circle cx="307.1" cy="306.1" r="1"/>
</g>
<path d="M316.3 305.1h7.6v2h-7.6z" fill="#c8c8aa" stroke="#800000" stroke-width=".4"/>
<path d="M313.7 306.1h2.6M323.9 306.1h2.5" fill="none" stroke="#800000" stroke-width=".4"/>
<circle cx="242.6" cy="235" r=".5" fill="#004000" stroke="#004000" stroke-width=".4"/>
<g fill="none" stroke="#004000" stroke-width=".4">
<path d="M229.9 234.8v.5M231.2 233.7v2.6M232.5 235h2.5M232.5 232.5v5M233.2 242.6h3.1"/>
<circle cx="232.2" cy="242.6" r="1"/>
</g>
<path d="M141 318.8h15.3v25.4h-15.3z" fill="#c8c8aa" stroke="#800000" stroke-width=".4"/>
<g fill="none" stroke="#800000" stroke-width=".4">
<path d="M148.6 313.7v5.1M135.9 321.4h3.6M135.9 331.5h5.1M156.3 321.4h5M156.3 326.4h5M135.9 341.7h5.1M148.6 344.2v5.1M156.3 341.7h5"/>
<circle cx="140.2" cy="321.4" r=".75"/>
</g>
<path d="M176.6 325.4h7.6v2.1h-7.6z" fill="#c8c8aa" stroke="#800000" stroke-width=".4"/>
<path d="M120.7 331.5h4.3M125 329v5.1M126.5 329v5.1M126.5 331.5h4.4M174 326.4h2.6M184.2 326.4h2.5M135.9 354.4h4.4M140.3 351.8v5.1M141.8 351.8v5.1M141.8 354.4h4.3" fill="none" stroke="#800000" stroke-width=".4"/>
<g fill="#004000" stroke="#004000" stroke-width=".4">
<circle cx="148.6" cy="301" r=".5"/>
<circle cx="171.5" cy="326.4" r=".5"/>
<circle cx="133.4" cy="354.4" r=".5"/>
</g>
<path d="M100.4 331.3v.5M101.7 330.3v2.5M102.9 331.5h2.6M102.9 329v5.1" fill="none" stroke="#004000" stroke-width=".4"/>
<path d="M184.2 339.1l2.5 2.6h-5z" fill="#c8c8aa" stroke="#800000" stroke-width=".4"/>
<path d="M181.7 339.1h5M184.2 336.6v2.5M184.2 341.7v2.5" fill="none" stroke="#800000" stroke-width=".4"/>
<path d="M194.4 339.1h5l-2.5 2.6z" fill="#c8c8aa" stroke="#800000" stroke-width=".4"/>
<path d="M196.9 336.6v2.5M194.4 341.7h5M196.9 341.7v2.5" fill="none" stroke="#800000" stroke-width=".4"/>
<g fill="#004000" stroke="#004000" stroke-width=".4">
<circle cx="184.2" cy="331.5" r=".5"/>
<circle cx="168.9" cy="321.4" r=".5"/>
<circle cx="189.2" cy="301" r=".5"/>
<circle cx="163.8" cy="351.8" r=".5"/>
<circle cx="133.4" cy="362" r=".5"/>
<circle cx="148.6" cy="354.4" r=".5"/>
<circle cx="118.1" cy="331.5" r=".5"/>
</g>
<g fill="none" stroke="#004000" stroke-width=".4">
<path d="M148.6 290.4v3M169 315.8v3"/>
<circle cx="148.6" cy="289.4" r="1"/>
<circle cx="168.9" cy="314.8" r="1"/>
</g>
<path d="M85.1 203.5h7.7v2h-7.7z" fill="#c8c8aa" stroke="#800000" stroke-width=".4"/>
<path d="M82.6 204.5h2.5M92.8 204.5h2.5" fill="none" stroke="#800000" stroke-width=".4"/>
<circle cx="72.4" cy="194.4" r=".5" fill="#004000" stroke="#004000" stroke-width=".4"/>
<path d="M169 361h7.6v2h-7.6z" fill="#c8c8aa" stroke="#800000" stroke-width=".4"/>
<path d="M166.4 362h2.6M176.6 362h2.5" fill="none" stroke="#800000" stroke-width=".4"/>
<g fill="#004000" stroke="#004000" stroke-width=".4">
<circle cx="163.8" cy="362" r=".5"/>
<circle cx="405.1" cy="186.7" r=".5"/>
<circle cx="298.5" cy="308.7" r=".5"/>
</g>
<path d="M245.2 316.3h10.1a5.1 5.1 0 0 1 5.1 5 5.1 5.1 0 0 1-5.1 5.1h-10.1z" fill-rule="evenodd" fill="#c8c8aa" stroke="#800000" stroke-width=".4"/>
<g fill="none" stroke="#800000" stroke-width=".4">
<path d="M240.1 318.8h5.1M240.1 323.9h5.1M261.9 321.4h3.6"/>
<circle cx="261.1" cy="321.4" r=".75"/>
</g>
<g fill="#004000" stroke="#004000" stroke-width=".4">
<circle cx="237.5" cy="321.4" r=".5"/>
<circle cx="240" cy="242.6" r=".5"/>
<circle cx="242.6" cy="232.5" r=".5"/>
<circle cx="328.9" cy="301" r=".5"/>
<circle cx="69.9" cy="212.1" r=".5"/>
<circle cx="62.2" cy="212.1" r=".5"/>
<circle cx="62.2" cy="166.4" r=".5"/>
</g>
<path d="M199.4 232.5h10.2a5.1 5.1 0 0 1 5.1 5 5.1 5.1 0 0 1-5.1 5.1h-10.2z" fill-rule="evenodd" fill="#c8c8aa" stroke="#800000" stroke-width=".4"/>
<g fill="none" stroke="#800000" stroke-width=".4">
<path d="M194.4 235h5M216.2 237.5h3.6M194.4 240.1h5"/>
<circle cx="215.4" cy="237.5" r=".75"/>
</g>
<g fill="#004000" stroke="#004000" stroke-width=".4">
<circle cx="105.4" cy="171.5" r=".5"/>
<circle cx="44.5" cy="166.4" r=".5"/>
<circle cx="250.2" cy="80.1" r=".5"/>
<circle cx="232.4" cy="153.7" r=".5"/>
</g>
<g fill="none" stroke="#004000" stroke-width=".4">
<path d="M250.2 69.4v3"/>
<circle cx="250.2" cy="68.4" r="1"/>
</g>
<path d="M274.4 77.5l2.5-1.2-1.3 2.5zM274.9 78.3l-1.8 1.8M233.7 184.2l2.6-1.3-1.3 2.6zM234.2 185l-1.7 1.7" fill="none" stroke="#0000c0" stroke-width=".24"/>
<path d="M181.7 147.6h7.6v2.1h-7.6z" fill="#c8c8aa" stroke="#800000" stroke-width=".4"/>
<path d="M179.1 148.6h2.6M189.3 148.6h2.5" fill="none" stroke="#800000" stroke-width=".4"/>
<circle cx="232.4" cy="148.6" r=".5" fill="#004000" stroke="#004000" stroke-width=".4"/>
<path d="M174 198.4h7.7v2.1h-7.7z" fill="#c8c8aa" stroke="#800000" stroke-width=".4"/>
<path d="M171.5 199.4h2.5M181.7 199.4h2.5" fill="none" stroke="#800000" stroke-width=".4"/>
<path d="M189.3 198.4h7.6v2.1h-7.6z" fill="#c8c8aa" stroke="#800000" stroke-width=".4"/>
<path d="M186.7 199.4h2.6M196.9 199.4h2.5" fill="none" stroke="#800000" stroke-width=".4"/>
<path d="M204.5 198.4h7.6v2.1h-7.6z" fill="#c8c8aa" stroke="#800000" stroke-width=".4"/>
<path d="M202 199.4h2.5M212.1 199.4h2.6" fill="none" stroke="#800000" stroke-width=".4"/>
<path d="M174 223.8h7.7v2.1h-7.7z" fill="#c8c8aa" stroke="#800000" stroke-width=".4"/>
<path d="M171.5 224.8h2.5M181.7 224.8h2.5" fill="none" stroke="#800000" stroke-width=".4"/>
<path d="M189.3 223.8h7.6v2.1h-7.6z" fill="#c8c8aa" stroke="#800000" stroke-width=".4"/>
<path d="M186.7 224.8h2.6M196.9 224.8h2.5" fill="none" stroke="#800000" stroke-width=".4"/>
<g fill="#004000" stroke="#004000" stroke-width=".4">
<circle cx="232.4" cy="199.4" r=".5"/>
<circle cx="311.2" cy="293.4" r=".5"/>
</g>
<path d="M260.4 94l10.2 6.4-10.2 6.3z" fill="#c8c8aa" stroke="#800000" stroke-width=".4"/>
<path d="M255.3 97.8h5.1M261.7 97.8h1.5M262.4 97.1v1.5M262.9 90.2v5.1M255.3 102.9h5.1M261.7 102.9h1.5M262.9 105.5v5M270.6 100.4h5" fill="none" stroke="#800000" stroke-width=".4"/>
<g fill="#004000" stroke="#004000" stroke-width=".4">
<circle cx="321.3" cy="153.7" r=".5"/>
<circle cx="328.9" cy="311.2" r=".5"/>
<circle cx="138.4" cy="161.3" r=".5"/>
<circle cx="191.8" cy="237.5" r=".5"/>
</g>
<g font-size="3.4">
<text x="112.9" y="10.6">D9</text>
<text x="163.7" y="10.2">U9</text>
<text x="112.9" y="25.9">D10</text>
<text x="155.2" y="31.8">C4</text>
<text x="218.7" y="31.8">C3</text>
<text x="112.9" y="41.2">D11</text>
<text x="112.9" y="53.9">D12</text>
<text x="270.8" y="90.7">U4:A</text>
<text x="283.1" y="98.6">R25</text>
<text x="297.5" y="97.9">Q2</text>
<text x="320.3" y="110.6">Q1</text>
<text x="130.7" y="139.7">U1:A</text>
<text x="344.2" y="143.6">R11</text>
<text x="359.5" y="143.6">R10</text>
<text x="158.7" y="146.8">R3</text>
<text x="181.5" y="146.8">R18</text>
<text x="247.6" y="151.9">R1</text>
<text x="306" y="151.9">R24</text>
<text x="31.7" y="164.6">R15</text>
<text x="79.9" y="163">U10</text>
<text x="130.7" y="165.1">U1:B</text>
<text x="158.7" y="172.2">R6</text>
<text x="38.4" y="174.1">C1</text>
<text x="54.7" y="174.1">R14</text>
<text x="374.7" y="174.1">R30</text>
<text x="395.3" y="177.1">U12:A</text>
<text x="407.7" y="176.6">R27</text>
<text x="29.1" y="191">C2</text>
<text x="130.7" y="190.6">U1:C</text>
<text x="158.7" y="197.6">R7</text>
<text x="173.9" y="197.6">R19</text>
<text x="189.1" y="197.6">R20</text>
<text x="204.4" y="197.6">R21</text>
<text x="308.5" y="195.1">R29</text>
<text x="328.8" y="195.1">R2</text>
<text x="374.7" y="196.9">R31</text>
<text x="85" y="202.7">R4</text>
<text x="130.7" y="216">U1:D</text>
<text x="158.7" y="223">R8</text>
<text x="173.9" y="223">R22</text>
<text x="189.1" y="223">R23</text>
<text x="255.2" y="226.6">U6</text>
<text x="339" y="226.6">U7</text>
<text x="199.3" y="231.7">U2:C</text>
<text x="372" y="228.1">R12</text>
<text x="372" y="230.6">R13</text>
<text x="372" y="233.2">R28</text>
<text x="372" y="235.7">R32</text>
<text x="372" y="238.3">R33</text>
<text x="326.3" y="240.8">R36</text>
<text x="372" y="240.8">R34</text>
<text x="372" y="243.3">R35</text>
<text x="336.5" y="290.1">U8</text>
<text x="369.5" y="291.6">R37</text>
<text x="369.5" y="294.1">R38</text>
<text x="369.5" y="296.7">R39</text>
<text x="369.5" y="299.2">R40</text>
<text x="323.8" y="304.3">R44</text>
<text x="369.5" y="301.8">R41</text>
<text x="369.5" y="304.3">R42</text>
<text x="369.5" y="306.8">R43</text>
<text x="156.5" y="315.5">U3</text>
<text x="245" y="315.5">U2:A</text>
<text x="123.1" y="328.2">C6</text>
<text x="184.1" y="329.7">R16</text>
<text x="188.3" y="341.7">D1</text>
<text x="201" y="341.7">D2</text>
<text x="138.3" y="351">C5</text>
<text x="176.4" y="365.3">R17</text>
</g>
<g font-size="2.4">
<text x="148.6" y="7.1">+12v</text>
<text x="163.7" y="13.2">7809</text>
<text x="112.9" y="18.6">1N4007</text>
<text x="160.2" y="18.7">1</text>
<text x="165.2" y="19.8">VI</text>
<text x="179.9" y="19.8">VO</text>
<text x="186.7" y="18.7">3</text>
<text x="243.9" y="19.8">9v</text>
<text x="174.7" y="25.4" transform="rotate(-90 174.7 25.4)">GND</text>
<text x="336.7" y="24.8">a</text>
<text x="336.7" y="30">b</text>
<text x="355.7" y="24.8">A</text>
<text x="355.7" y="30">B</text>
<text x="112.9" y="33.9">1N4007</text>
<text x="155.2" y="34.8">470uF</text>
<text x="173.6" y="30.4" transform="rotate(-90 173.6 30.4)">2</text>
<text x="218.7" y="34.8">10uF</text>
<text x="336.8" y="35">c</text>
<text x="355.7" y="35">C</text>
<text x="355.7" y="40.1">D</text>
<text x="112.9" y="49.1">1N4007</text>
<text x="112.9" y="61.8">1N4007</text>
<text x="250.9" y="66" transform="rotate(-90 250.9 66)">9v</text>
<text x="262.5" y="92.8" transform="rotate(-90 262.5 92.8)">8</text>
<text x="256.7" y="97.4">3</text>
<text x="273.1" y="100">1</text>
<text x="256.7" y="102.5">2</text>
<text x="283.1" y="103.5">2k</text>
<text x="294.9" y="103.4">MPSA14</text>
<text x="262.5" y="109.1" transform="rotate(-90 262.5 109.1)">4</text>
<text x="270.8" y="111.4">LM358</text>
<text x="320.3" y="113.5">MPSA14</text>
<text x="373.4" y="123.9">b</text>
<text x="130.7" y="142.7">74HC4066</text>
<text x="127.2" y="148.2">1</text>
<text x="132.1" y="149.3">X</text>
<text x="143.5" y="149.3">Y</text>
<text x="148.6" y="148.2">2</text>
<text x="344.2" y="146.5">50</text>
<text x="359.4" y="146.5">100</text>
<text x="139.2" y="154.9" transform="rotate(-90 139.2 154.9)">C</text>
<text x="158.6" y="151.7">10K</text>
<text x="181.5" y="151.7">10K</text>
<text x="138.1" y="161.1" transform="rotate(-90 138.1 161.1)">13</text>
<text x="247.5" y="156.8">10k</text>
<text x="305.9" y="156.8">1</text>
<text x="3" y="167.1">9v</text>
<text x="75.2" y="166">14</text>
<text x="81.3" y="167.1">CLK</text>
<text x="91.2" y="167.1">Q0</text>
<text x="97.8" y="166">3</text>
<text x="388.1" y="162.6" transform="rotate(-90 388.1 162.6)">9v</text>
<text x="31.6" y="169.5">10k</text>
<text x="75.2" y="168.6">13</text>
<text x="81.3" y="169.7">E</text>
<text x="91.2" y="169.7">Q1</text>
<text x="91.2" y="172.2">Q2</text>
<text x="97.8" y="168.6">2</text>
<text x="97.8" y="171.1">4</text>
<text x="97.8" y="173.6">7</text>
<text x="126.2" y="173.6">11</text>
<text x="130.7" y="168.1">74HC4066</text>
<text x="148.6" y="173.6">10</text>
<text x="38.4" y="179.6">100nF</text>
<text x="54.6" y="177">100k</text>
<text x="91.2" y="174.7">Q3</text>
<text x="91.2" y="177.3">Q4</text>
<text x="91.2" y="179.8">Q5</text>
<text x="97.8" y="176.2">10</text>
<text x="97.8" y="178.7">1</text>
<text x="132.1" y="174.7">X</text>
<text x="143.5" y="174.7">Y</text>
<text x="158.6" y="177.1">10K</text>
<text x="374.6" y="177">100k</text>
<text x="387" y="179.1" transform="rotate(-90 387 179.1)">8</text>
<text x="407.7" y="179.6">2k</text>
<text x="91.2" y="182.4">Q6</text>
<text x="91.2" y="184.9">Q7</text>
<text x="97.8" y="181.3">5</text>
<text x="97.8" y="183.8">6</text>
<text x="139.2" y="180.3" transform="rotate(-90 139.2 180.3)">C</text>
<text x="381.2" y="183.8">3</text>
<text x="91.2" y="187.4">Q8</text>
<text x="91.2" y="190">Q9</text>
<text x="97.8" y="186.3">9</text>
<text x="97.8" y="188.9">11</text>
<text x="138.1" y="186.5" transform="rotate(-90 138.1 186.5)">12</text>
<text x="381.2" y="188.9">2</text>
<text x="397.6" y="186.3">1</text>
<text x="75.2" y="194">15</text>
<text x="81.3" y="195.1">MR</text>
<text x="90.8" y="195.1">CO</text>
<text x="97.8" y="194">12</text>
<text x="130.7" y="193.5">74HC4066</text>
<text x="387" y="195.5" transform="rotate(-90 387 195.5)">4</text>
<text x="395.2" y="197.7">LM393</text>
<text x="29.1" y="199">10uF</text>
<text x="79.9" y="199">4017</text>
<text x="127.2" y="199">4</text>
<text x="132.1" y="200.1">X</text>
<text x="143.5" y="200.1">Y</text>
<text x="148.6" y="199">3</text>
<text x="158.6" y="202.6">2K</text>
<text x="173.8" y="202.6">2K</text>
<text x="189.1" y="202.6">2K</text>
<text x="204.3" y="202.6">2K</text>
<text x="308.5" y="200">2K</text>
<text x="328.8" y="200">100K</text>
<text x="374.6" y="199.9">1k</text>
<text x="84.9" y="207.6">10k</text>
<text x="139.2" y="205.7" transform="rotate(-90 139.2 205.7)">C</text>
<text x="138.1" y="210.8" transform="rotate(-90 138.1 210.8)">5</text>
<text x="130.7" y="218.9">74HC4066</text>
<text x="127.2" y="224.4">8</text>
<text x="132.1" y="225.5">X</text>
<text x="143.5" y="225.5">Y</text>
<text x="148.6" y="224.4">9</text>
<text x="158.6" y="228">2K</text>
<text x="173.8" y="228">2K</text>
<text x="189.1" y="228">1K</text>
<text x="139.2" y="231.1" transform="rotate(-90 139.2 231.1)">C</text>
<text x="250.5" y="229.5">15</text>
<text x="251.6" y="232.1">1</text>
<text x="256.6" y="230.6">A</text>
<text x="256.6" y="233.2">B</text>
<text x="271.3" y="230.6">QA</text>
<text x="271.3" y="233.2">QB</text>
<text x="278.2" y="229.5">3</text>
<text x="278.2" y="232.1">2</text>
<text x="335.5" y="229.5">7</text>
<text x="335.5" y="232.1">1</text>
<text x="340.4" y="230.6">A</text>
<text x="340.4" y="233.2">B</text>
<text x="355.1" y="230.6">QA</text>
<text x="355.1" y="233.2">QB</text>
<text x="362" y="229.5">13</text>
<text x="362" y="232.1">12</text>
<text x="372" y="233">10</text>
<text x="138.1" y="236.2" transform="rotate(-90 138.1 236.2)">6</text>
<text x="195.8" y="234.6">8</text>
<text x="195.8" y="239.7">9</text>
<text x="217.2" y="237.1">10</text>
<text x="250.5" y="234.6">10</text>
<text x="251.6" y="237.1">9</text>
<text x="256.6" y="235.7">C</text>
<text x="256.6" y="238.2">D</text>
<text x="271.2" y="235.7">QC</text>
<text x="271.2" y="238.2">QD</text>
<text x="278.2" y="234.6">6</text>
<text x="278.2" y="237.1">7</text>
<text x="335.5" y="234.6">2</text>
<text x="335.5" y="237.1">6</text>
<text x="340.4" y="235.7">C</text>
<text x="340.4" y="238.2">D</text>
<text x="355" y="235.7">QC</text>
<text x="355" y="238.2">QD</text>
<text x="362" y="234.6">11</text>
<text x="362" y="237.1">10</text>
<text x="362" y="239.7">9</text>
<text x="372" y="235.6">470</text>
<text x="372" y="238.1">470</text>
<text x="199.2" y="244.7">4011</text>
<text x="227.8" y="243.3">9v</text>
<text x="250.6" y="242.2">11</text>
<text x="251.6" y="244.8">5</text>
<text x="256.6" y="243.3">LOAD</text>
<text x="256.6" y="245.9">CLKU</text>
<text x="269.9" y="243.3">TCD</text>
<text x="269.9" y="245.9">TCU</text>
<text x="278.2" y="242.2">13</text>
<text x="278.2" y="244.8">12</text>
<text x="305.3" y="243.3">9v</text>
<text x="318.6" y="240.7">10k</text>
<text x="335.5" y="242.2">3</text>
<text x="335.5" y="244.8">4</text>
<text x="340.4" y="243.3">LT</text>
<text x="340.4" y="245.9">BI</text>
<text x="354.9" y="245.9">QG</text>
<text x="355.1" y="240.8">QE</text>
<text x="355.2" y="243.3">QF</text>
<text x="362" y="242.2">15</text>
<text x="362" y="244.8">14</text>
<text x="372" y="240.7">470</text>
<text x="372" y="243.2">470</text>
<text x="372" y="245.7">470</text>
<text x="250.5" y="249.8">14</text>
<text x="251.6" y="247.3">4</text>
<text x="256.6" y="250.9">CLEAR</text>
<text x="256.6" y="248.4">CLKD</text>
<text x="335.5" y="247.3">5</text>
<text x="340.4" y="248.4">LE/STB</text>
<text x="372" y="248.3">470</text>
<text x="255.1" y="254.9">40192</text>
<text x="338.9" y="252.3">4511</text>
<text x="149.3" y="287.1" transform="rotate(-90 149.3 287.1)">9v</text>
<text x="332.9" y="293">7</text>
<text x="359.5" y="293">13</text>
<text x="332.9" y="295.6">1</text>
<text x="332.9" y="298.1">2</text>
<text x="337.9" y="294.1">A</text>
<text x="337.9" y="296.7">B</text>
<text x="337.9" y="299.2">C</text>
<text x="352.5" y="299.2">QC</text>
<text x="352.6" y="294.1">QA</text>
<text x="352.6" y="296.7">QB</text>
<text x="359.5" y="295.6">12</text>
<text x="359.5" y="298.1">11</text>
<text x="369.4" y="296.5">10</text>
<text x="369.4" y="299.1">470</text>
<text x="316.1" y="304.2">10k</text>
<text x="332.9" y="300.6">6</text>
<text x="332.9" y="305.7">3</text>
<text x="337.9" y="301.7">D</text>
<text x="352.5" y="301.7">QD</text>
<text x="352.6" y="304.3">QE</text>
<text x="359.5" y="300.6">10</text>
<text x="359.5" y="303.2">9</text>
<text x="359.5" y="305.7">15</text>
<text x="369.4" y="301.6">470</text>
<text x="369.4" y="304.2">470</text>
<text x="302.8" y="306.8">9v</text>
<text x="332.9" y="308.3">4</text>
<text x="332.9" y="310.8">5</text>
<text x="337.9" y="306.8">LT</text>
<text x="337.9" y="309.4">BI</text>
<text x="337.9" y="311.9">LE/STB</text>
<text x="352.4" y="309.4">QG</text>
<text x="352.7" y="306.8">QF</text>
<text x="359.5" y="308.3">14</text>
<text x="369.4" y="306.7">470</text>
<text x="369.4" y="309.2">470</text>
<text x="369.4" y="311.8">470</text>
<text x="148.2" y="316.3" transform="rotate(-90 148.2 316.3)">8</text>
<text x="169.7" y="312.5" transform="rotate(-90 169.7 312.5)">a</text>
<text x="336.4" y="315.8">4511</text>
<text x="137.3" y="321">4</text>
<text x="142.3" y="322.1">R</text>
<text x="153.3" y="322.1">Q</text>
<text x="158.8" y="321">3</text>
<text x="241.5" y="318.4">1</text>
<text x="241.5" y="323.5">2</text>
<text x="262.9" y="321">3</text>
<text x="149.3" y="324.5" transform="rotate(-90 149.3 324.5)">VCC</text>
<text x="151.9" y="327.1">DC</text>
<text x="158.8" y="326">7</text>
<text x="176.4" y="329.6">51k</text>
<text x="245" y="328.5">4011</text>
<text x="137.3" y="331.1">5</text>
<text x="142.3" y="332.2">CV</text>
<text x="123" y="336.2">100nF</text>
<text x="137.3" y="341.3">2</text>
<text x="158.8" y="341.3">6</text>
<text x="142.3" y="342.4">TR</text>
<text x="148.2" y="347.9" transform="rotate(-90 148.2 347.9)">1</text>
<text x="149.3" y="342.9" transform="rotate(-90 149.3 342.9)">GND</text>
<text x="152.1" y="342.4">TH</text>
<text x="185.7" y="344.7">1N4148</text>
<text x="200.9" y="344.7">1N4148</text>
<text x="156.5" y="348.9">NE555</text>
<text x="138.3" y="359">10uF</text>
<text x="168.8" y="365.1">10k</text>
</g>
<g font-size="2.4" fill="#0000c0">
<text x="227.4" y="16">9v</text>
<text x="278.2" y="76.9">9v</text>
<text x="351.8" y="120.1">b</text>
<text x="329" y="150.6">R24(2)</text>
<text x="237.5" y="183.6">R21(1)</text>
<text x="379.8" y="186.2">R31(2</text>
<text x="385.5" y="186.2">)</text>
</g>
</svg>
